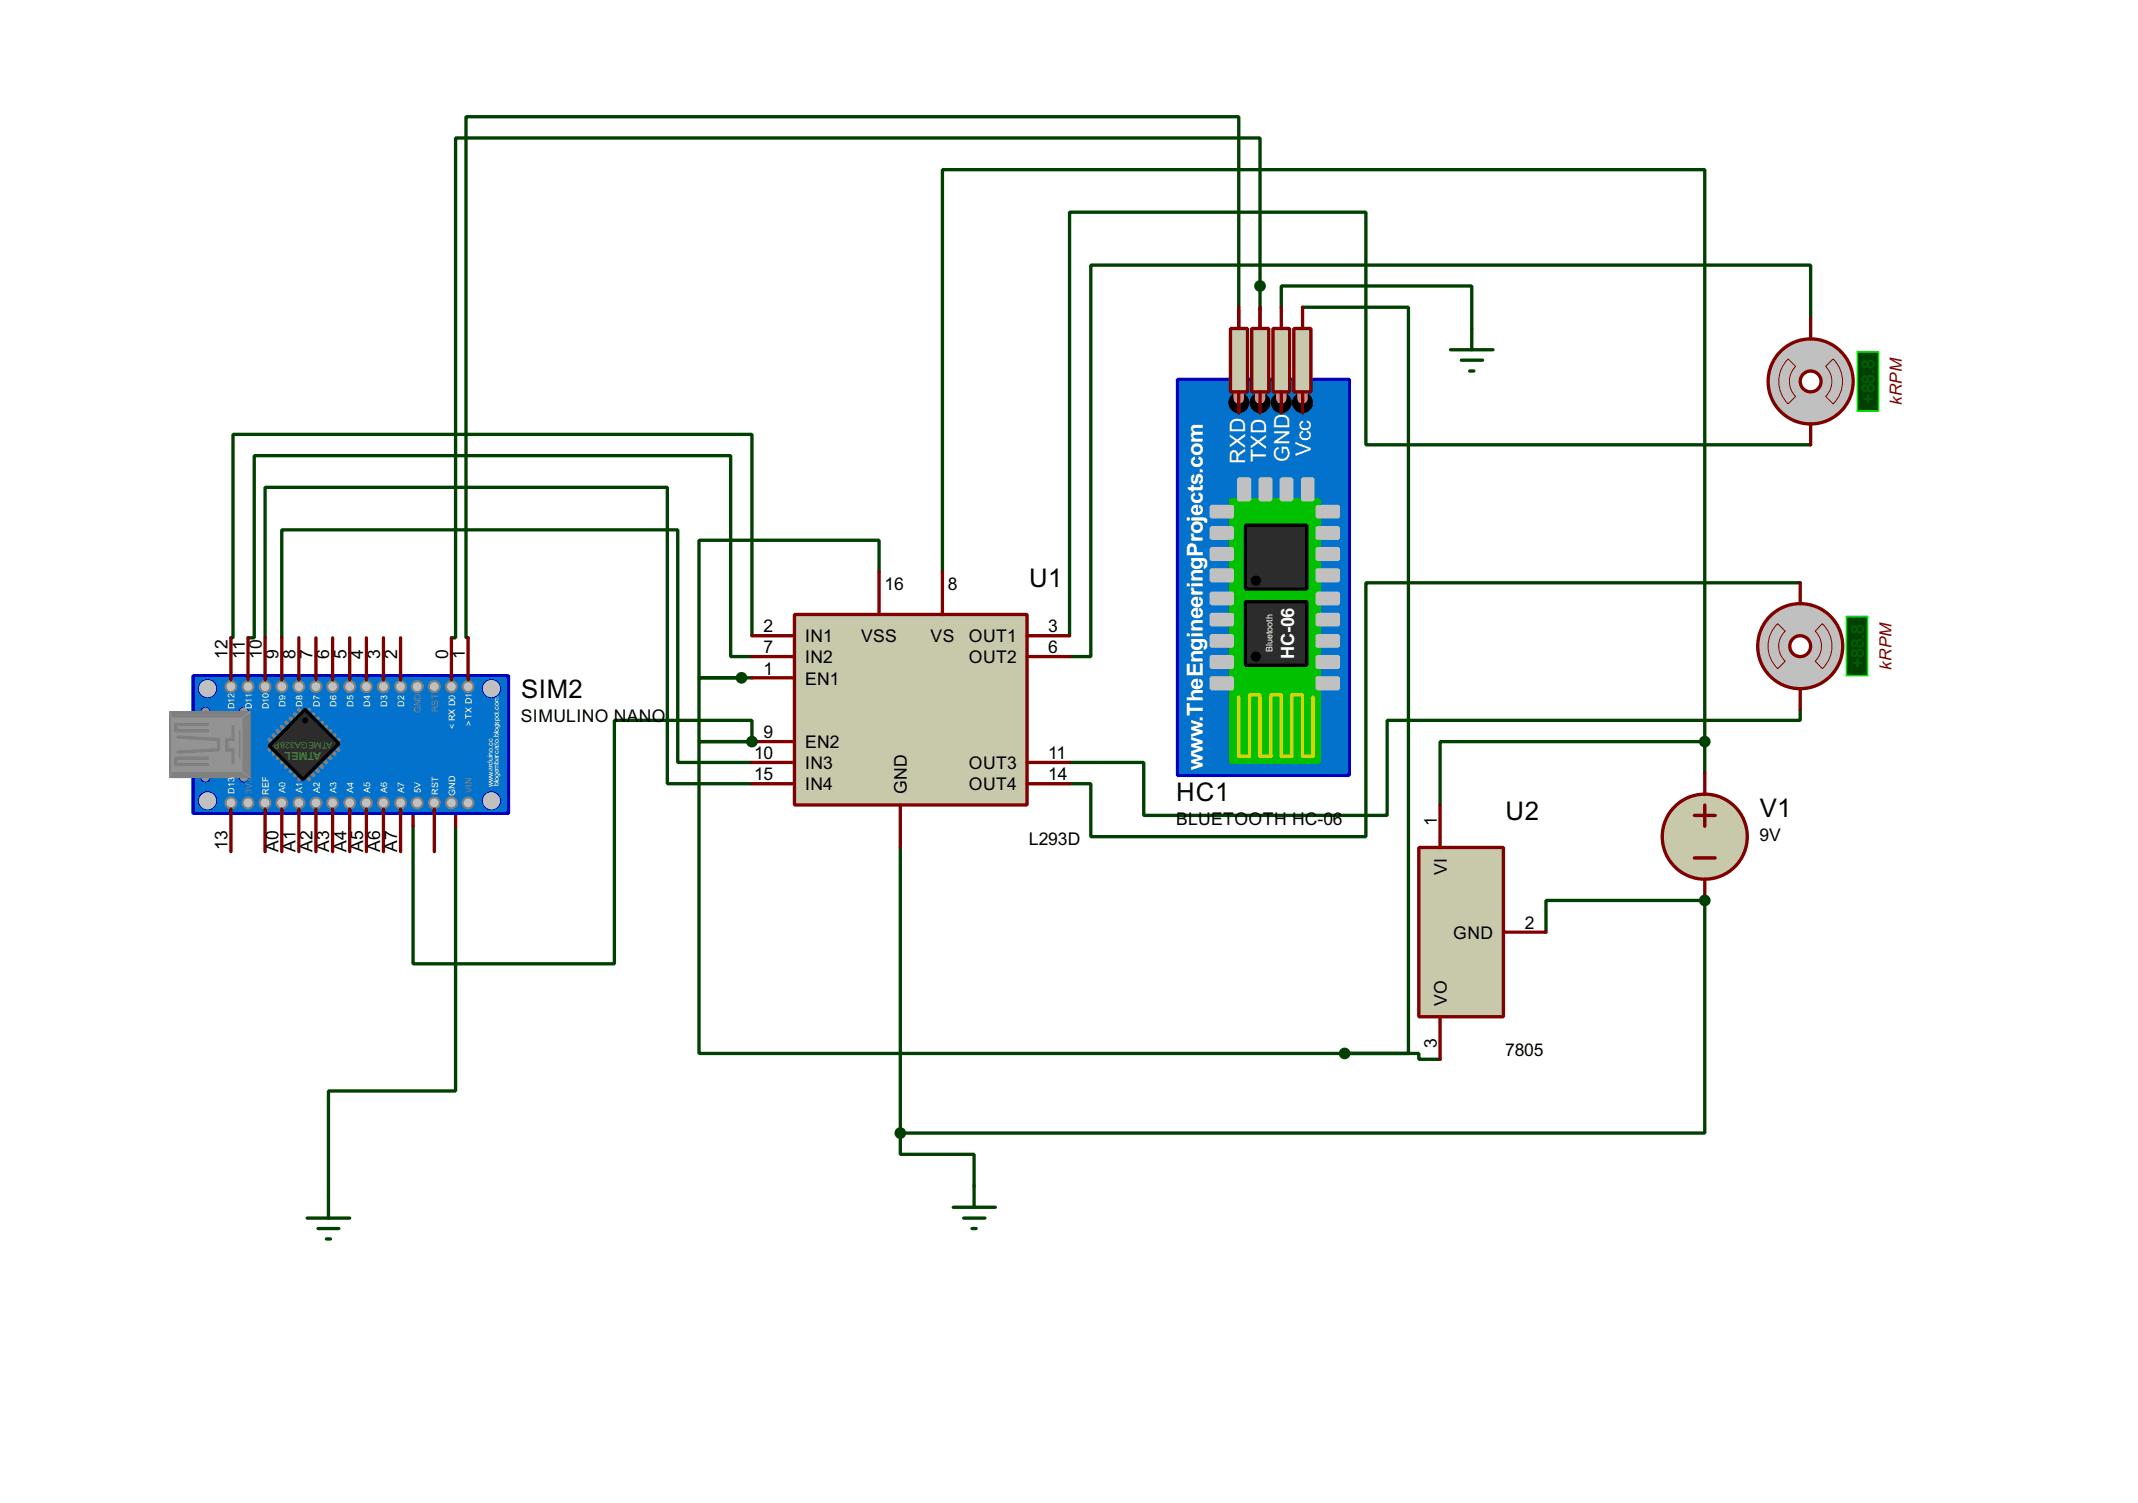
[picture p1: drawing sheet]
<svg xmlns="http://www.w3.org/2000/svg" width="256mm" height="180mm" viewBox="0 0 256 180" stroke-linecap="round" stroke-linejoin="round" font-family="sans-serif">
<path d="M217.2 38.2v-6.4h-86.3v47h-2.6M217.2 53.4h-53.3v-27.9h-35.6v50.8M216 69.9h-52.1v30.5h-33v-6.4h-2.6M216 85.1v1.3h-49.6v11.4h-29.2v-6.3h-8.9M108 101.7v36.8h8.9v3.8" fill="none" stroke="#004000" stroke-width=".4"/>
<circle cx="90.2" cy="89" r=".2" fill="#004000"/>
<path d="M105.5 68.6v-3.8h-21.6v16.5h5.1M113.1 68.6v-48.2h91.4v68.6M89 81.3h-5.1v7.7h6.3M89 81.3h1.2M204.5 89h-31.7v7.6M204.5 89v3.8M204.5 108v27.9h-96.5" fill="none" stroke="#004000" stroke-width=".4"/>
<circle cx="204.5" cy="108" r=".2" fill="#004000"/>
<path d="M148.6 36.9v-22.9h-92.7v62.5h.3M151.2 37.1v-20.5h-96.5v59.9h-.5M153.7 36.9v-2.6h22.9v5.1M156.3 36.9h12.7v89.5h-7.7M29.8 76.5h.7v-21.8h57.2v24.1h2.5M31.8 76.5v-18h48.3v35.5h10.1M33.8 76.5v-12.9h47.5v27.9h8.9M90.2 76.3v-24.2h-62.2v24.4h-.3M49.6 99.1v16.5h24.1v-29.2h16.5v2.6h-6.3v37.4h77.4M54.7 99.1v31.8h-15.3v12.7M204.5 108h-19v3.8M161.3 126.4h8.9v.7h2.6" fill="none" stroke="#004000" stroke-width=".4"/>
<path d="M95.3 73.7h27.9v22.9h-27.9z" fill="#c8c8aa" stroke="#800000" stroke-width=".4"/>
<g fill="none" stroke="#800000" stroke-width=".4">
<path d="M90.2 76.3h5.1M90.2 78.8h5.1M105.5 68.6v5.1M113.1 68.6v5.1M123.2 76.3h5.1M123.2 78.8h5.1M90.2 91.5h5.1M90.2 94h5.1M90.2 81.3h5.1M90.2 89h5.1M108 96.6v5.1M123.2 91.5h5.1"/>
<path d="M123.2 94h5.1"/>
</g>
<path d="M141.3 45.5h20.6v47.5h-20.6z" fill-rule="evenodd" fill="#0272cc" stroke="#0000c0" stroke-width=".4"/>
<path d="M147.6 60h10.7v31.5h-10.7z" fill-rule="evenodd" fill="#00c000" stroke="#00c000" stroke-width=".4"/>
<path d="M148.6 83.6v7.1h1.3v-7.1M149.9 83.4h1.3M151.2 83.6v7.1h1.3v-7.1M152.5 83.4h1.2M153.7 83.6v7.1h1.3v-7.1M155 83.4h1.3M156.3 83.6v7.1h1.2v-7.1" fill="none" stroke="#d9d300" stroke-width=".4"/>
<path d="M149.4 72.2h7.4v7.6h-7.4z" fill="#2c2c2c" stroke="#000" stroke-width=".4"/>
<circle cx="150.6" cy="78.8" r=".55" fill="#000" stroke="#000" stroke-width=".12"/>
<path d="M149.4 63h7.4v7.7h-7.4z" fill="#2c2c2c" stroke="#000" stroke-width=".4"/>
<g fill="#000" stroke="#000" stroke-width=".12">
<circle cx="148.6" cy="48.3" r="1.2"/>
<circle cx="151.1" cy="48.3" r="1.2"/>
<circle cx="153.7" cy="48.3" r="1.2"/>
<circle cx="156.2" cy="48.3" r="1.2"/>
<circle cx="150.6" cy="69.7" r=".55"/>
</g>
<g fill="#c0c0c0" stroke="#c0c0c0" stroke-width=".4">
<path d="M158 81.3h2.6v1.3h-2.6z"/>
<path d="M158 78.8h2.6v1.3h-2.6z"/>
<path d="M158 76.3h2.6v1.2h-2.6z"/>
<path d="M158 73.7h2.6v1.3h-2.6z"/>
<path d="M158 71.2h2.6v1.2h-2.6z"/>
<path d="M158 68.4h2.6v1.3h-2.6z"/>
<path d="M145.3 81.3h2.6v1.3h-2.6z"/>
<path d="M145.3 78.8h2.6v1.3h-2.6z"/>
<path d="M145.3 76.3h2.6v1.2h-2.6z"/>
<path d="M145.3 73.7h2.6v1.3h-2.6z"/>
<path d="M145.3 71.2h2.6v1.2h-2.6z"/>
<path d="M145.3 68.4h2.6v1.3h-2.6z"/>
<path d="M145.3 65.8h2.6v1.3h-2.6z"/>
<path d="M145.3 63.3h2.6v1.3h-2.6z"/>
<path d="M145.3 60.8h2.6v1.2h-2.6z"/>
<path d="M158 65.8h2.6v1.3h-2.6z"/>
<path d="M158 63.3h2.6v1.3h-2.6z"/>
<path d="M158 60.8h2.6v1.2h-2.6z"/>
<path d="M156.3 57.5h1.2v2.5h-1.2z"/>
<path d="M153.7 57.5h1.3v2.5h-1.3z"/>
<path d="M151.2 57.5h1.3v2.5h-1.3z"/>
<path d="M148.6 57.5h1.3v2.5h-1.3z"/>
</g>
<path d="M148.6 40.9v6.9M151.2 40.9v6.9M153.7 40.9v6.9M156.3 40.9v6.9" fill="none" stroke="#ff8080" stroke-width="1.3"/>
<path d="M148.6 37.1v5.1M151.2 37.1v5.1" fill="none" stroke="#800000" stroke-width=".4"/>
<path d="M170.2 101.7h10.2v20.3h-10.2z" fill="#c8c8aa" stroke="#800000" stroke-width=".4"/>
<path d="M172.8 96.6v5.1M180.4 111.8h5.1M172.8 122v5.1" fill="none" stroke="#800000" stroke-width=".4"/>
<circle cx="204.5" cy="100.4" r="5.1" fill="#c8c8aa" stroke="#800000" stroke-width=".4"/>
<path d="M203.3 97.8h2.5M204.5 92.8v2.5M204.5 96.6v2.5M203.3 102.9h2.5M204.5 105.5v2.5" fill="none" stroke="#800000" stroke-width=".4"/>
<path d="M114.4 144.8h5M115.6 146.1h2.6M116.6 147.4h.5M116.9 142.3v2.5" fill="none" stroke="#004000" stroke-width=".4"/>
<circle cx="108" cy="135.9" r=".5" fill="#004000" stroke="#004000" stroke-width=".4"/>
<path d="M222.8 42.2h2.6v7.1h-2.6z" fill="#004000" stroke="#0f0" stroke-width=".2"/>
<circle cx="217.2" cy="45.8" r="5.1" fill="#c0c0c0" stroke="#800000" stroke-width=".4"/>
<path d="M214.5 43.1l.9 .9a2.54 2.54 0 0 0 0 3.6l-.9 .9a3.8 3.8 0 0 1 0-5.4zM219 44l.9-.9a3.8 3.8 0 0 1 0 5.4l-.9-.9a2.54 2.54 0 0 0 0-3.6z" fill="none" stroke="#800000" stroke-width=".12"/>
<circle cx="217.2" cy="45.8" r="1.25" fill="#feffff" stroke="#800000" stroke-width=".4"/>
<path d="M217.2 38.2v2.5M217.2 50.9v2.5" fill="none" stroke="#800000" stroke-width=".4"/>
<path d="M221.5 74h2.6v7.1h-2.6z" fill="#004000" stroke="#0f0" stroke-width=".2"/>
<circle cx="215.9" cy="77.5" r="5.1" fill="#c0c0c0" stroke="#800000" stroke-width=".4"/>
<path d="M213.3 74.8l.9 .9a2.45 2.45 0 0 0 0 3.6l-.9 .9a3.7 3.7 0 0 1 0-5.4zM218.6 74.8a3.7 3.7 0 0 1 0 5.4l-.8-.9a2.54 2.54 0 0 0 0-3.6z" fill="none" stroke="#800000" stroke-width=".12"/>
<circle cx="215.9" cy="77.5" r="1.25" fill="#feffff" stroke="#800000" stroke-width=".4"/>
<path d="M216 69.9v2.5M216 82.6v2.5" fill="none" stroke="#800000" stroke-width=".4"/>
<g fill="#004000" stroke="#004000" stroke-width=".4">
<circle cx="90.2" cy="89" r=".5"/>
<circle cx="88.9" cy="81.3" r=".5"/>
<circle cx="204.5" cy="89" r=".5"/>
<circle cx="204.5" cy="108" r=".5"/>
</g>
<path d="M36.9 146.1h5.1M38.2 147.4h2.5M39.2 148.6h.5M39.4 143.6v2.5" fill="none" stroke="#004000" stroke-width=".4"/>
<path d="M155.2 39.4h2.1v7.6h-2.1z" fill="#c8c8aa" stroke="#800000" stroke-width=".4"/>
<path d="M156.3 36.9v2.5M156.3 47v2.6" fill="none" stroke="#800000" stroke-width=".4"/>
<circle cx="161.3" cy="126.4" r=".5" fill="#004000" stroke="#004000" stroke-width=".4"/>
<path d="M152.7 39.4h2v7.6h-2z" fill="#c8c8aa" stroke="#800000" stroke-width=".4"/>
<path d="M153.7 36.9v2.5M153.7 47v2.6" fill="none" stroke="#800000" stroke-width=".4"/>
<path d="M176.6 39.4v2.6M174 42h5.1M175.3 43.2h2.6M176.3 44.5h.5" fill="none" stroke="#004000" stroke-width=".4"/>
<path d="M150.2 39.4h2v7.6h-2z" fill="#c8c8aa" stroke="#800000" stroke-width=".4"/>
<path d="M151.2 36.9v2.5M151.2 47v2.6" fill="none" stroke="#800000" stroke-width=".4"/>
<path d="M147.6 39.4h2.1v7.6h-2.1z" fill="#c8c8aa" stroke="#800000" stroke-width=".4"/>
<path d="M148.6 36.9v2.5M148.6 47v2.6" fill="none" stroke="#800000" stroke-width=".4"/>
<circle cx="151.1" cy="34.3" r=".5" fill="#004000" stroke="#004000" stroke-width=".4"/>
<path d="M48.6 89h2v7.6h-2z" fill="#c8c8aa" stroke="#800000" stroke-width=".4"/>
<path d="M49.6 86.4v2.6M49.6 96.6v2.5" fill="none" stroke="#800000" stroke-width=".4"/>
<path d="M53.6 89h2.1v7.6h-2.1z" fill="#c8c8aa" stroke="#800000" stroke-width=".4"/>
<path d="M54.7 86.4v2.6M54.7 96.6v2.5" fill="none" stroke="#800000" stroke-width=".4"/>
<path d="M23.2 81.1h37.8v16.5h-37.8z" fill-rule="evenodd" fill="#0272cc" stroke="#0000c0" stroke-width=".4"/>
<circle cx="24.9" cy="96.1" r="1.1" fill="#c0c0c0" stroke="#0000c0" stroke-width=".12"/>
<g fill="#939393" stroke="#0000c0" stroke-width=".12">
<circle cx="24.6" cy="85.4" r=".55"/>
<circle cx="24.6" cy="93.3" r=".55"/>
</g>
<circle cx="24.9" cy="82.6" r="1.1" fill="#c0c0c0" stroke="#0000c0" stroke-width=".12"/>
<g fill="#939393" stroke="#0000c0" stroke-width=".12">
<circle cx="29.2" cy="85.4" r=".55"/>
<circle cx="29.2" cy="93.3" r=".55"/>
</g>
<path d="M20.4 85.4h9.6v7.9h-9.6z" fill="#808080" stroke="#808080" stroke-width=".15"/>
<path d="M20.6 86.2h8.4v6.3h-8.4z" fill="#939393" stroke="#939393" stroke-width=".15"/>
<path d="M20.4 85.4l.2 .8M20.6 92.5l-.2 .8M29 92.5l1 .8M30 85.4l-1 .8" fill="none" stroke="#939393" stroke-width=".12"/>
<path d="M21.4 88.4l4.8 .3v1.3M24.9 86.9h-3.8v.8h3.8M24.9 91h-3.8v.7h3.8M26 90l-4.6 .2M28 87.2v1.5h-.8v1.3h.8v1.5" fill="none" stroke="#808080" stroke-width=".4"/>
<path d="M28.8 87.7v3.3" fill="none" stroke="#808080" stroke-width=".2"/>
<g fill="#c0c0c0" stroke="#0000c0" stroke-width=".12">
<circle cx="58.9" cy="82.6" r="1.1"/>
<circle cx="58.9" cy="96.1" r="1.1"/>
</g>
<g fill="none" stroke="#808080" stroke-width=".45">
<path d="M32.3 88.7l.5 .5M32.8 88.2l.5 .5M32.8 89.5l-.5 .5M33.3 87.7l.5 .5M33.3 90l-.5 .5M33.8 87.2l.5 .5M33.8 90.5l-.5 .5M34.3 86.7l.6 .5M34.3 91l-.5 .5M34.9 86.2l.5 .5M34.9 91.5l-.6 .5M35.4 85.7l.5 .5"/>
<path d="M35.4 92l-.5 .5M35.9 85.1l.5 .6M35.9 92.5l-.5 .5M36.4 93l-.5 .5M36.6 93l.5 .5M37.1 92.5l.5 .5M37.1 85.1l-.5 .6M37.6 92l.6 .5M37.6 85.7l-.5 .5M38.2 91.5l.5 .5M38.2 86.2l-.6 .5M38.7 91l.5 .5"/>
<path d="M38.7 86.7l-.5 .5M39.2 90.5l.5 .5M39.2 87.2l-.5 .5M39.7 90l.5 .5M39.7 87.7l-.5 .5M40.2 89.5l.5 .5M40.2 88.2l-.5 .5M40.7 88.7l-.5 .5"/>
</g>
<path d="M36.6 85.1l4.1 4.1-4.3 4.3-4.1-4z" fill-rule="evenodd" fill="#2c2c2c" stroke="#000" stroke-width=".4"/>
<circle cx="36.6" cy="86.4" r=".3" fill="#000" stroke="#000" stroke-width=".12"/>
<g fill="#c0c0c0" stroke="#808080" stroke-width=".25">
<circle cx="29.7" cy="82.4" r=".65"/>
<circle cx="27.7" cy="82.4" r=".65"/>
<circle cx="31.8" cy="82.4" r=".65"/>
<circle cx="33.8" cy="82.4" r=".65"/>
<circle cx="37.9" cy="82.4" r=".65"/>
<circle cx="35.8" cy="82.4" r=".65"/>
<circle cx="39.9" cy="82.4" r=".65"/>
<circle cx="41.9" cy="82.4" r=".65"/>
<circle cx="46" cy="82.4" r=".65"/>
<circle cx="43.9" cy="82.4" r=".65"/>
<circle cx="48" cy="82.4" r=".65"/>
<circle cx="50" cy="82.4" r=".65"/>
<circle cx="54.1" cy="82.4" r=".65"/>
<circle cx="52.1" cy="82.4" r=".65"/>
<circle cx="56.1" cy="82.4" r=".65"/>
<circle cx="29.7" cy="96.3" r=".65"/>
<circle cx="27.7" cy="96.3" r=".65"/>
<circle cx="31.8" cy="96.3" r=".65"/>
<circle cx="33.8" cy="96.3" r=".65"/>
<circle cx="37.9" cy="96.3" r=".65"/>
<circle cx="35.8" cy="96.3" r=".65"/>
<circle cx="39.9" cy="96.3" r=".65"/>
<circle cx="41.9" cy="96.3" r=".65"/>
<circle cx="46" cy="96.3" r=".65"/>
<circle cx="43.9" cy="96.3" r=".65"/>
<circle cx="48" cy="96.3" r=".65"/>
<circle cx="50" cy="96.3" r=".65"/>
<circle cx="54.1" cy="96.3" r=".65"/>
<circle cx="52.1" cy="96.3" r=".65"/>
<circle cx="56.1" cy="96.3" r=".65"/>
</g>
<g fill="none" stroke="#800000" stroke-width=".4">
<path d="M27.7 76.5v5.1M29.8 76.5v5.1M31.8 76.5v5.1M33.8 76.5v5.1M35.9 76.5v5.1M37.9 76.5v5.1M39.9 76.5v5.1M42 76.5v5.1M44 76.5v5.1M46 76.5v5.1M48.1 76.5v5.1M54.2 76.5v5.1"/>
<path d="M56.2 76.5v5.1M27.7 97.1v5.1M31.8 97.1v5.1M33.8 97.1v5.1M35.9 97.1v5.1M37.9 97.1v5.1M39.9 97.1v5.1M42 97.1v5.1M44 97.1v5.1M46 97.1v5.1M48.1 97.1v5.1M52.1 97.1v5.1"/>
</g>
<g font-size="3.5">
<text x="123.5" y="70.4">U1</text>
<text x="62.5" y="83.8">SIM2</text>
<text x="141.1" y="96.1">HC1</text>
<text x="180.6" y="98.3">U2</text>
<text x="211.1" y="98">V1</text>
</g>
<g font-size="3" fill="#fff">
<text x="144.3" y="86.6" transform="rotate(-90 144.3 86.6)">.TheEngineeringProjects.com</text>
<text x="144.3" y="92.3" transform="rotate(-90 144.3 92.3)">w</text>
</g>
<g font-size="2.9" fill="#fff">
<text x="149.4" y="55.6" transform="rotate(-90 149.4 55.6)">RXD</text>
<text x="151.9" y="55.5" transform="rotate(-90 151.9 55.5)">TXD</text>
<text x="154.7" y="55.5" transform="rotate(-90 154.7 55.5)">GND</text>
<text x="157.3" y="54.7" transform="rotate(-90 157.3 54.7)">Vcc</text>
</g>
<text font-size="2.5" fill="#fff" x="155.3" y="79" transform="rotate(-90 155.3 79)">HC-06</text>
<g font-size="2.4" fill="#008000">
<text x="224.9" y="48.4" transform="rotate(-90 224.9 48.4)">+88.8</text>
<text x="223.6" y="80.2" transform="rotate(-90 223.6 80.2)">+88.8</text>
</g>
<g font-size="2.4">
<text x="106.1" y="70.8">16</text>
<text x="113.7" y="70.8">8</text>
<text x="91.6" y="75.8">2</text>
<text x="96.6" y="77.1">IN1</text>
<text x="103.3" y="76.9">VSS</text>
<text x="111.6" y="76.9">VS</text>
<text x="116.2" y="77.1">OUT1</text>
<text x="125.8" y="75.8">3</text>
<text x="27.3" y="79" transform="rotate(-90 27.3 79)">12</text>
<text x="29.4" y="79" transform="rotate(-90 29.4 79)">11</text>
<text x="31.4" y="79" transform="rotate(-90 31.4 79)">10</text>
<text x="33.4" y="79" transform="rotate(-90 33.4 79)">9</text>
<text x="35.5" y="79" transform="rotate(-90 35.5 79)">8</text>
<text x="37.5" y="79" transform="rotate(-90 37.5 79)">7</text>
<text x="39.5" y="79" transform="rotate(-90 39.5 79)">6</text>
<text x="41.5" y="79" transform="rotate(-90 41.5 79)">5</text>
<text x="43.5" y="79" transform="rotate(-90 43.5 79)">4</text>
<text x="45.6" y="79" transform="rotate(-90 45.6 79)">3</text>
<text x="47.6" y="79" transform="rotate(-90 47.6 79)">2</text>
<text x="53.8" y="79" transform="rotate(-90 53.8 79)">0</text>
<text x="55.7" y="79" transform="rotate(-90 55.7 79)">1</text>
<text x="91.6" y="78.3">7</text>
<text x="91.6" y="80.9">1</text>
<text x="96.6" y="79.6">IN2</text>
<text x="96.6" y="82.1">EN1</text>
<text x="116.2" y="79.6">OUT2</text>
<text x="125.8" y="78.3">6</text>
<text x="62.5" y="86.7">SIMULINO NANO</text>
<text x="91.6" y="88.5">9</text>
<text x="96.6" y="89.8">EN2</text>
<text x="90.5" y="91.1">10</text>
<text x="90.5" y="93.6">15</text>
<text x="96.6" y="92.3">IN3</text>
<text x="96.6" y="94.8">IN4</text>
<text x="108.8" y="95.3" transform="rotate(-90 108.8 95.3)">GND</text>
<text x="116.2" y="92.3">OUT3</text>
<text x="116.2" y="94.8">OUT4</text>
<text x="125.8" y="91.1">11</text>
<text x="125.8" y="93.6">14</text>
<text x="27.3" y="101.9" transform="rotate(-90 27.3 101.9)">13</text>
<text x="123.4" y="101.3">L293D</text>
<text x="141.1" y="99">BLUETOOTH HC-06</text>
<text x="172.4" y="99.1" transform="rotate(-90 172.4 99.1)">1</text>
<text x="211.1" y="100.9">9V</text>
<text x="33.4" y="102.2" transform="rotate(-90 33.4 102.2)">A0</text>
<text x="35.5" y="102.2" transform="rotate(-90 35.5 102.2)">A1</text>
<text x="37.5" y="102.2" transform="rotate(-90 37.5 102.2)">A2</text>
<text x="39.5" y="102.2" transform="rotate(-90 39.5 102.2)">A3</text>
<text x="41.6" y="102.2" transform="rotate(-90 41.6 102.2)">A4</text>
<text x="43.6" y="102.2" transform="rotate(-90 43.6 102.2)">A5</text>
<text x="45.6" y="102.2" transform="rotate(-90 45.6 102.2)">A6</text>
<text x="47.7" y="102.2" transform="rotate(-90 47.7 102.2)">A7</text>
<text x="173.6" y="105" transform="rotate(-90 173.6 105)">VI</text>
<text x="174.3" y="112.6">GND</text>
<text x="182.9" y="111.4">2</text>
<text x="172.4" y="125.6" transform="rotate(-90 172.4 125.6)">3</text>
<text x="173.6" y="120.7" transform="rotate(-90 173.6 120.7)">VO</text>
<text x="180.6" y="126.7">7805</text>
</g>
<g font-size="2.3" fill="#800000">
<text x="228.2" y="48.6" transform="rotate(-90 228.2 48.6)">kRPM</text>
<text x="226.9" y="80.3" transform="rotate(-90 226.9 80.3)">kRPM</text>
</g>
<text font-size="1.5" fill="#808000" x="38.5" y="90.2" transform="rotate(-180 38.5 90.2)">ATMEL</text>
<g font-size="1.2" fill="#fff">
<text x="152.7" y="78.2" transform="rotate(-90 152.7 78.2)">Bluetooth</text>
<text x="28.2" y="85.1" transform="rotate(-90 28.2 85.1)">D12</text>
<text x="30.2" y="85.1" transform="rotate(-90 30.2 85.1)">D11</text>
<text x="32.3" y="85.1" transform="rotate(-90 32.3 85.1)">D10</text>
<text x="34.2" y="84.8" transform="rotate(-90 34.2 84.8)">D9</text>
<text x="36.3" y="84.8" transform="rotate(-90 36.3 84.8)">D8</text>
<text x="38.4" y="84.8" transform="rotate(-90 38.4 84.8)">D7</text>
<text x="40.3" y="84.8" transform="rotate(-90 40.3 84.8)">D6</text>
<text x="42.4" y="84.8" transform="rotate(-90 42.4 84.8)">D5</text>
<text x="44.4" y="84.8" transform="rotate(-90 44.4 84.8)">D4</text>
<text x="46.5" y="84.8" transform="rotate(-90 46.5 84.8)">D3</text>
<text x="48.5" y="84.8" transform="rotate(-90 48.5 84.8)">D2</text>
<text x="54.6" y="87.5" transform="rotate(-90 54.6 87.5)">&lt; RX D0</text>
<text x="56.6" y="87.1" transform="rotate(-90 56.6 87.1)">&gt; TX D1</text>
<text x="28.1" y="95.2" transform="rotate(-90 28.1 95.2)">D13</text>
<text x="32.3" y="95.3" transform="rotate(-90 32.3 95.3)">REF</text>
<text x="34.3" y="95.1" transform="rotate(-90 34.3 95.1)">A0</text>
<text x="36.3" y="95.1" transform="rotate(-90 36.3 95.1)">A1</text>
<text x="38.4" y="95.1" transform="rotate(-90 38.4 95.1)">A2</text>
<text x="40.4" y="95.1" transform="rotate(-90 40.4 95.1)">A3</text>
<text x="42.4" y="95.1" transform="rotate(-90 42.4 95.1)">A4</text>
<text x="44.4" y="95.1" transform="rotate(-90 44.4 95.1)">A5</text>
<text x="46.5" y="95.1" transform="rotate(-90 46.5 95.1)">A6</text>
<text x="48.5" y="95.1" transform="rotate(-90 48.5 95.1)">A7</text>
<text x="50.5" y="95.2" transform="rotate(-90 50.5 95.2)">5V</text>
<text x="52.6" y="95.3" transform="rotate(-90 52.6 95.3)">RST</text>
<text x="54.6" y="95.4" transform="rotate(-90 54.6 95.4)">GND</text>
</g>
<text font-size="1.2" fill="#808000" x="39.8" y="89" transform="rotate(-180 39.8 89)">ATMEGA328P</text>
<g font-size="1.2" fill="#808080">
<text x="50.5" y="85.5" transform="rotate(-90 50.5 85.5)">GND</text>
<text x="52.6" y="85.4" transform="rotate(-90 52.6 85.4)">RST</text>
<text x="30.2" y="95.2" transform="rotate(-90 30.2 95.2)">3V3</text>
<text x="56.6" y="95.1" transform="rotate(-90 56.6 95.1)">VIN</text>
</g>
<g font-size="1" fill="#fff">
<text x="59.1" y="94.4" transform="rotate(-90 59.1 94.4)">w</text>
<text x="59.1" y="92.8" transform="rotate(-90 59.1 92.8)">.arduino.cc</text>
<text x="59.9" y="94.3" transform="rotate(-90 59.9 94.3)">blogembarcado.blogspot.com</text>
</g>
</svg>
